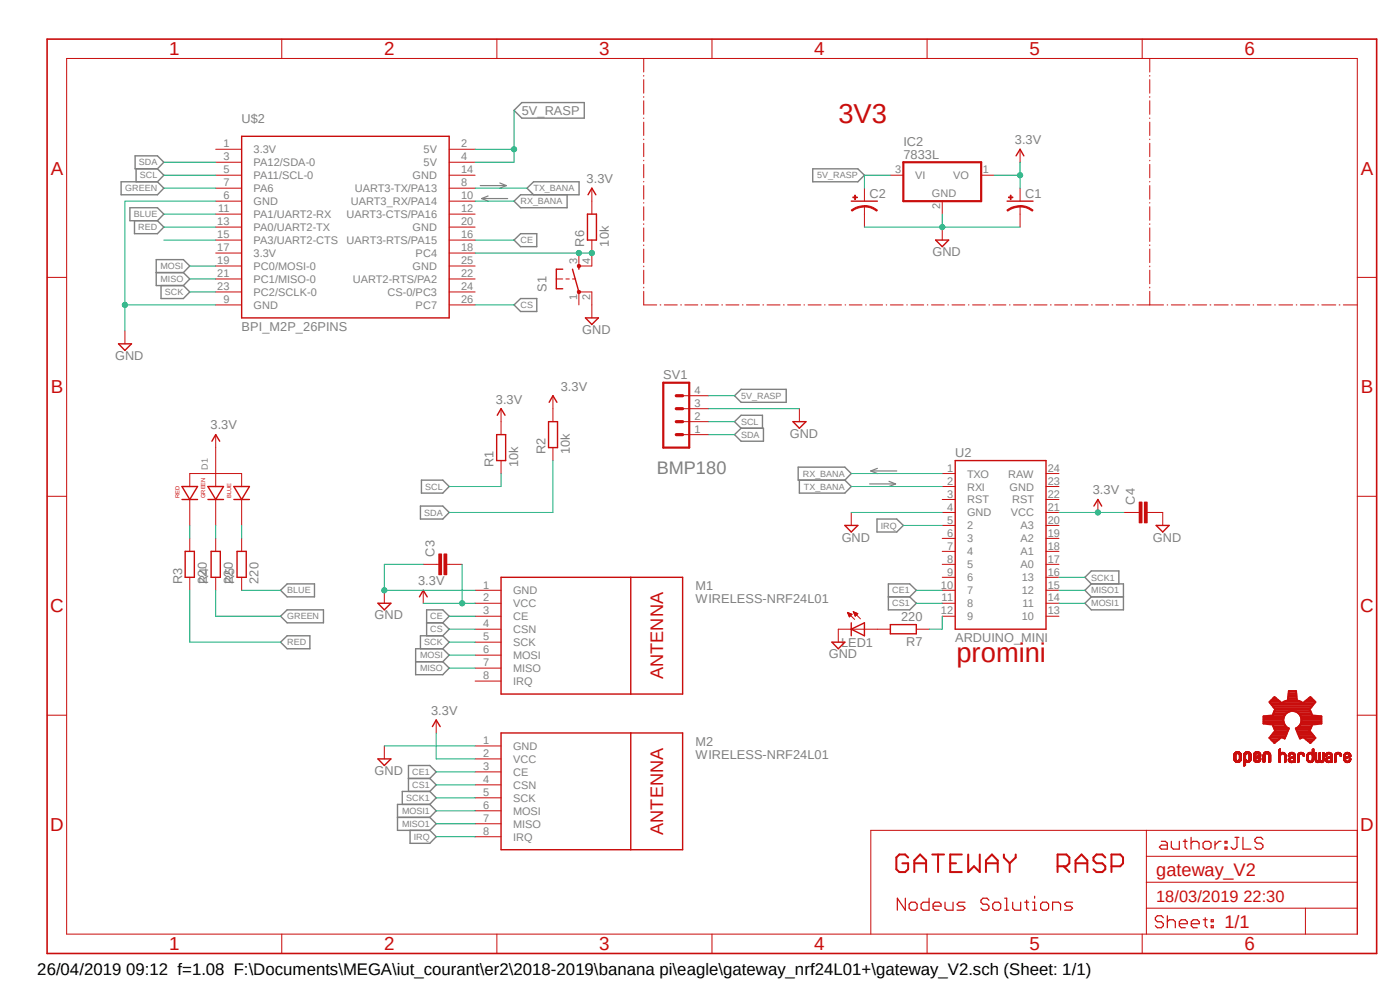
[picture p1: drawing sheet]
<svg xmlns="http://www.w3.org/2000/svg" width="297mm" height="210mm" viewBox="0 0 297 210" stroke-linecap="round" stroke-linejoin="round" font-family="sans-serif">
<path d="M9.4 7.9l283 195M292.4 7.9l-283 195" fill="none" stroke="#fff" stroke-width=".21"/>
<path d="M101.9 39.4h5.5M106 38.8l1.4 .6M107.4 39.4l-1.4 .5M102.2 42.1h5.5M102.2 42.1l1.3 .6M103.5 41.6l-1.3 .5M184.7 99.9h5.5M184.7 99.9l1.4 .6M186.1 99.4l-1.4 .5M184.5 102.7h5.5M188.6 102.1l1.4 .6M190 102.7l-1.4 .5" fill="none" stroke="#808080" stroke-width=".25"/>
<g fill="none" stroke="#808080" stroke-width=".3">
<path d="M25.7 38.6h7.7l1.4 1.3-1.4 1.4h-7.7zM28.7 33.1h4.7l1.4 1.3-1.4 1.4h-4.7zM28.9 35.8v2.8M33.4 35.8l1.4 1.4-1.4 1.4M110.7 21.8h13.3v3.3h-13.3l-1.6-1.7zM172.4 35.8h9.6l1.4 1.4-1.4 1.4h-9.6zM27.6 44.1h5.8l1.4 1.3-1.4 1.4h-5.8zM28.5 46.8v2.8h4.9l1.4-1.4-1.4-1.4M33.1 57.8h5.8M38.9 57.8l1.4-1.4-1.4-1.3h-5.8v5.5h5.8M38.9 57.8l1.4 1.4-1.4 1.4M109.1 50.9l1.3-1.3h3.5v2.7h-3.5z"/>
<path d="M113.2 41.3l-1.4-1.4 1.4-1.3h9.7v2.7h-12.5l-1.3 1.4 1.3 1.4h9.9v-2.8M34.2 60.6v2.7h4.7l1.4-1.4-1.4-1.3M109.1 64.7l1.3-1.4h3.5v2.8h-3.5zM155.8 83.9l1.4-1.3h9.6v2.7h-9.6zM155.8 92.2l1.4-1.4h4.8v2.8h-4.8zM157.2 90.8l-1.4-1.3 1.4-1.4h4.6v2.7M169.3 99.1h9.9l1.4 1.4-1.4 1.4h-9.9zM89.2 107.4h4.7l1.4 1.3-1.4 1.4h-4.7zM89.4 101.9h4.5l1.4 1.3-1.4 1.4h-4.5zM169.6 101.9v2.7h9.6l1.4-1.4-1.4-1.3M186.1 110.1h4.1l1.4 1.4-1.4 1.4h-4.1zM59.5 136.2l1.4-1.3h4.8v2.7h-4.8z"/>
<path d="M59.5 130.7l1.4-1.3h7.7v2.7h-7.7zM59.5 125.2l1.4-1.3h5.8v2.7h-5.8zM90.5 132.1h3.4M93.9 134.9l1.4 1.3-1.4 1.4M93.9 137.6h-5.7v5.5h5.7l1.4-1.4-1.4-1.3M93.9 134.9h-4.7v2.7M93.9 137.6l1.4 1.4-1.4 1.4M93.9 132.1l1.4-1.4-1.4-1.3h-3.4v5.5M93.9 132.1l1.4 1.4-1.4 1.4M188.5 123.9h4.5l1.4 1.3-1.4 1.4 1.4 1.4-1.4 1.4h-4.5zM188.5 126.6h4.5M231.5 123.9h6.8v5.5h-6.8l-1.3-1.4 1.3-1.4"/>
<path d="M231.5 126.6h6.8M231.5 123.9l-1.3-1.4 1.3-1.4h5.9v2.8M231.5 123.9l-1.3 1.3 1.3 1.4M88.2 140.4h5.7M84.3 173.4h6.9M86.7 165.1h4.5M87 176.1v2.8h4.2l1.3-1.4-1.3-1.4M91.2 165.1l1.3-1.4-1.3-1.3h-4.5v5.5M91.2 165.1l1.3 1.4-1.3 1.4M91.2 167.9h-5.9v2.7M91.2 167.9l1.3 1.3-1.3 1.4M91.2 170.6h-6.9v5.5h6.9"/>
<path d="M91.2 170.6l1.3 1.4-1.3 1.4M91.2 173.4l1.3 1.4-1.3 1.3"/>
</g>
<g fill="none" stroke="#c90d0c" stroke-width=".42">
<path d="M268.1 153.4h4.3M268.1 153h4.2M268.1 152.7h4.1M268.1 152.3h4.2M268.1 152h4.3M269.3 156.5h2.4M269.4 148.8h2.2M269.5 149.2h9.3M269.6 156.9h1.7M269.6 156.2h3.2M269.7 148.5h1.4M269.8 149.5h8.8"/>
<path d="M269.9 155.8h3M270 157.2h.8M270 153.7h2.5M270.1 151.6h2.5M270.1 149.9h8.2M270.1 148.1h.6M270.1 154.1h2.7M270.2 151.3l-.2 .5-1.9 .2v1.5l1.9 .2M270.2 155.5h2.8M270.2 151.3h2.7M270.3 157.6h.1M270.3 154.4h2.9"/>
<path d="M270.3 150.9l.3-.4-1.3-1.6 1.1-1 1.5 1.2 1.3-.5 .2-2h1.6l.1 2 1.3 .5 1.6-1.2 1.1 1-1.3 1.6 .2 .4M270.3 150.9l-.1 .4M270.3 150.9h3.2M270.4 150.2h7.6M270.5 155.1h2.7M270.5 154.8h2.8M270.5 150.6h7.3M272.2 156.5h.4M272.4 153.4a1.93 1.93 0 0 1 1.1-2.5 1.93 1.93 0 0 1 2.5 1.1 1.93 1.93 0 0 1-1.1 2.5l.9 2.2 .3-.2M272.4 153.4l.3 .6 .7 .5-.9 2.2-.6-.4-1.5 1.3-1.1-1.1 1.3-1.5-.6-1.3M272.5 148.8h3.3M273.2 148.5h1.9"/>
<path d="M273.3 148.1h1.8M273.3 147.8h1.7M273.3 147.4h1.7M273.4 147.1h1.6M273.4 146.7h1.6M274.8 150.9h3.2M275 154.8h2.9M275.1 154.4h3M275.2 155.1h2.7M275.3 155.5h2.9M275.5 155.8h3M275.5 151.3h2.7"/>
<path d="M275.6 156.2h3.2M275.6 154.1h2.6M275.8 156.5h.3M275.8 151.6h2.5M275.8 153.7h2.5M276 152h4.2M276 153.4h4.3M276.1 152.3h4.2M276.1 153h4.2M276.1 152.7h4.2M276.6 156.5h2.4M276.8 148.8h2.2"/>
<path d="M277.1 156.9h1.7M277.2 148.5h1.4M277.5 157.2h.9M277.7 148.1h.6M277.9 157.6h.1M278 150.9l.3 .9 2 .2v1.5l-2 .2M278.3 153.7l-.5 1.3 1.3 1.5-1.1 1.1-1.6-1.3-.3 .2M192.7 181.9l-.7-.6h-1.2l-.6 .6v2.5l.6 .6h1.2l.7-.6v-1.3h-1.3M194 183.1h2.5M194 185v-2.5l1.2-1.2 1.3 1.2v2.5M197.8 181.3h2.5M199 181.3v3.7"/>
<path d="M201.6 183.1h1.2M204 181.3h-2.4v3.7h2.4M205.4 181.3v3.7l1.2-1.2 1.3 1.2v-3.7M209.2 183.1h2.5M209.2 185v-2.5l1.2-1.2 1.3 1.2v2.5M213 181.3v.6l1.2 1.2M214.2 183.1v1.9M215.5 181.3v.6l-1.3 1.2M224.4 183.8h1.8l.7-.7v-1.2l-.7-.6h-1.8v3.7M225.6 183.8l1.3 1.2M228.2 183.1h2.5M228.2 185v-2.5l1.2-1.2 1.3 1.2v2.5"/>
<path d="M234.5 181.9l-.7-.6h-1.2l-.6 .6v.6l.6 .6h1.2l.7 .7v.6l-.7 .6h-1.2l-.6-.6M235.8 183.8h1.9l.6-.7v-1.2l-.6-.6h-1.9v3.7"/>
</g>
<g fill="none" stroke="#c90d0c" stroke-width=".25">
<path d="M246.4 178.5h.8l.4 .4v1.2h-1.2l-.4-.4 .4-.4h1.2M248.5 178.5v1.2l.4 .4h1.3v-1.6M251 178.5h.8M251.4 178.1v1.6l.4 .4M252.7 178.9l.4-.4h.9l.4 .4v1.2M252.7 177.6v2.5M255.2 178.9l.5-.4h.8l.4 .4v.8l-.4 .4h-.8l-.5-.4zM257.8 178.5v1.6M259 178.5h-.4l-.8 .8M259.9 178.5h.4v.4h-.4zM259.9 179.7h.4v.4h-.4zM262 177.6h.8"/>
<path d="M262.4 177.6v2.1l-.4 .4h-.4l-.4-.4M263.7 177.6v2.5h1.7M267.9 178.1l-.4-.5h-.8l-.5 .5v.4l.5 .4h.8l.4 .4v.4l-.4 .4h-.8l-.5-.4M192.1 190.5v2.6l-1.7-2.6v2.6M193.3 191.4h.8l.5 .4v.9l-.5 .4h-.8l-.4-.4v-.9zM197.1 190.5v2.6h-1.3l-.4-.4v-.9l.4-.4h1.3M198 192.2h1.6v-.4l-.4-.4h-.8l-.4 .4v.9l.4 .4h.8M200.5 191.4v1.3l.4 .4h1.3v-1.7M204.7 191.4h-1.2l-.5 .4 .5 .4h.8l.4 .5-.4 .4h-1.3M209.8 191l-.4-.5h-.9l-.4 .5v.4l.4 .4h.9l.4 .4v.5l-.4 .4h-.9l-.4-.4M211 191.4h.9l.4 .4v.9l-.4 .4h-.9l-.4-.4v-.9zM213.1 193.1h.9"/>
<path d="M213.1 190.5h.5v2.6M214.8 191.4v1.3l.5 .4h1.2v-1.7M217.4 191.4h.8M217.8 191v1.7l.4 .4M219.1 193.1h.8M219.1 191.4h.4v1.7M219.5 190.1v.4M221.2 191.4h.8l.5 .4v.9l-.5 .4h-.8l-.4-.4v-.9zM223.3 193.1v-1.7h1.3l.4 .4v1.3M227.5 191.4h-1.2l-.5 .4 .5 .4h.8l.4 .5-.4 .4h-1.3M246.8 194.7l-.4-.4h-.9l-.4 .4v.4l.4 .4h.9l.4 .5v.4l-.4 .4h-.9l-.4-.4M247.6 194.3v2.5"/>
<path d="M247.6 195.5l.5-.4h.8l.4 .4v1.3M250.2 196h1.7v-.5l-.4-.4h-.9l-.4 .4v.9l.4 .4h.9M252.7 196h1.7v-.5l-.4-.4h-.8l-.5 .4v.9l.5 .4h.8M255.3 195.1h.8M255.7 194.7v1.7l.4 .4M257 195.1h.4v.4h-.4zM257 196.4h.4v.4h-.4z"/>
</g>
<g fill="none" stroke="#c90d0c" stroke-width=".21">
<path d="M14.1 12.4h273.9v185.8h-273.9zM59.8 8.3v4.1M105.4 8.3v4.1M136.6 12.4v2.9M136.6 16v.2M136.6 16.9v2.9M151 8.3v4.1M196.7 8.3v4.1M242.3 8.3v4.1M243.9 12.4v2.9M243.9 16v.2M243.9 16.9v2.9"/>
<path d="M136.6 20.5v.2M136.6 21.4v2.9M136.6 25v.1M136.6 25.9v2.8M136.6 29.5v.1M136.6 30.4v2.8M136.6 34v.1M136.6 34.9v2.8M136.6 38.5v.1M136.6 39.4v2.8M216.4 31.7v2.7M243.9 20.5v.2"/>
<path d="M243.9 21.4v2.9M243.9 25v.1M243.9 25.9v2.8M243.9 29.5v.1M243.9 30.4v2.8M243.9 34v.1M243.9 34.9v2.8M243.9 38.5v.1M243.9 39.4v2.8M10 58.8h4.1M136.6 43v.1M136.6 43.9v2.8"/>
<path d="M136.6 47.5v.1M136.6 48.3v2.9M136.6 51.9v.2M136.6 52.8v2.9M136.6 56.4v.2M136.6 57.3v2.9M199.9 48.2v2.7M216.4 43.8v1.6M243.9 43v.1M243.9 43.9v2.8M243.9 47.5v.1M243.9 48.3v2.9"/>
<path d="M243.9 51.9v.2M243.9 52.8v2.9M243.9 56.4v.2M243.9 57.3v2.9M288 58.8h4.1M136.6 61.8v2.9h2.7M136.6 60.9v.2M140 64.7h.2M140.9 64.7h2.8M144.4 64.7h.2M145.3 64.7h2.7M148.8 64.7h.1"/>
<path d="M149.6 64.7h2.8M153.1 64.7h.2M154 64.7h2.8M157.5 64.7h.1M158.4 64.7h2.7M161.8 64.7h.2M162.7 64.7h2.8M166.2 64.7h.2M167.1 64.7h2.7M170.6 64.7h.1M171.4 64.7h2.8M174.9 64.7h.1"/>
<path d="M175.8 64.7h2.7M179.3 64.7h.1M180.2 64.7h2.7M183.6 64.7h.2M184.5 64.7h2.7M188 64.7h.1M188.9 64.7h2.7M192.4 64.7h.1M193.3 64.7h2.7M196.7 64.7h.1M197.6 64.7h2.7M201.1 64.7h.1"/>
<path d="M202 64.7h2.7M205.4 64.7h.2M206.3 64.7h2.7M209.8 64.7h.1M210.7 64.7h2.7M214.2 64.7h.1M215 64.7h2.8M218.5 64.7h.2M219.4 64.7h2.7M222.8 64.7h.2M223.7 64.7h2.8M227.2 64.7h.2"/>
<path d="M228.1 64.7h2.7M231.6 64.7h.1M232.5 64.7h2.7M235.9 64.7h.2M236.8 64.7h2.8M240.3 64.7h.2M241.2 64.7h5.6M243.9 60.9v.2M243.9 61.8v2.9M247.6 64.7h.1M248.5 64.7h2.9M252.1 64.7h.2"/>
<path d="M253 64.7h3M256.7 64.7h.2M257.6 64.7h3M261.3 64.7h.2M262.2 64.7h2.9M265.9 64.7h.1M266.7 64.7h3M270.4 64.7h.2M271.3 64.7h2.9M275 64.7h.1M275.9 64.7h2.9M279.6 64.7h.1"/>
<path d="M280.4 64.7h3M284.1 64.7h.2M285 64.7h3M10 105.3h4.1M199.9 111.5h2.7M199.9 114.2h2.7M199.9 117h2.7M199.9 119.7h2.7M199.9 108.7h2.7M199.9 103.2h2.7M199.9 100.5h2.7M199.9 106h2.7"/>
<path d="M221.9 111.5h2.8M221.9 114.2h2.8M221.9 117h2.8M221.9 119.7h2.8M221.9 108.7h2.8M221.9 103.2h2.8M221.9 100.5h2.8M221.9 106h2.8M288 105.3h4.1M199.9 122.5h2.7M199.9 125.2h2.7M199.9 128h2.7"/>
<path d="M199.9 130.7h2.7M221.9 122.5h2.8M221.9 125.2h2.8M221.9 128h2.8M221.9 130.7h2.8M10 151.7h4.1M261.8 159.9h.7M261.9 159.9h1.4M261.9 159.8h1.3M261.9 159.7l1.3 .1M262 159.7h1.1M262 159.6h1.1"/>
<path d="M262.1 159.6h1M262.1 159.6h.9M262.3 159.5h.5M262.4 159.9l-.6 .1M262.5 159.4h.2M262.6 159.9h.7M262.7 159.9h.6M263.9 159.9h.6M263.9 159.9h1.4M263.9 159.8h1.4M264 159.7h1.3M264 159.7h1.2"/>
<path d="M264.1 159.6h1.1M264.2 159.6h.9M264.2 159.6h.8M264.4 159.5h.5M264.5 159.9l-.6 .1M264.5 159.4h.2M264.7 159.9h.6M264.8 159.9h.6M266 159.9h.6M266 159.9h1.4M266 159.8h1.4M266.1 159.8h1.3"/>
<path d="M266.1 159.7h1.2M266.2 159.6h1.1M266.2 159.6h1M266.3 159.6h.8M266.5 159.5h.4M266.5 159.9l-.6 .1M266.6 159.4h.2M266.8 159.9h.6M266.9 159.9h.6M268.1 159.9h.6M268.1 159.9h1.4M268.1 159.8h1.4"/>
<path d="M268.1 159.7h1.3M268.2 159.7h1.2M268.2 159.6h1.1M268.3 159.6h1M268.4 159.6h.8M268.5 159.5h.5M268.6 159.9l-.6 .1M268.7 159.4h.2M268.9 159.9h.6M268.9 159.9l.6 .1M271.4 159.9h1.3M271.4 159.8h1.2"/>
<path d="M271.4 159.7l1.2 .1M271.4 159.7h1.1M271.4 159.6h.3M271.4 159.5h.3M271.4 159.4h.3M271.4 159.3h.3M271.4 159.2h.3M271.4 159.1h.3M271.4 159h.3M271.4 158.9h.3M271.8 159.6h.6M271.9 159.6h.4"/>
<path d="M272 159.9l-.6 .1M272.2 159.9l.6 .1M273.5 159.9h1.2M273.5 159.9h1.1M273.6 159.8h1M273.6 159.8h.9M273.7 159.7h.7M273.8 159.6h.6M273.9 159.6h.4M274 159.9l-.6 .1M274.2 159.9l.5 .1M275.4 159.9h1.2"/>
<path d="M275.5 159.9h1.1M275.5 159.8h1.1M275.5 159.8h1M275.6 159.7h.8M275.7 159.6h.6M275.8 159.6h.4M276 159.9l-.6 .1M276.1 159.9l.6 .1M277.4 159.9h1.3M277.5 159.8h1.2M277.6 159.7h1.1M277.7 159.6h.6"/>
<path d="M277.8 159.6h.4M277.9 159.9l-.6 .1M278 159.9h.7M278.4 159.6h.3M278.4 159.5h.3M278.4 159.4h.3M278.4 159.3h.3M278.4 159.2h.3M278.4 159.1h.3M278.4 159h.3M278.5 158.9h.2M279 159.9h.3"/>
<path d="M279 159.8h.3M279.1 159.7h.2M279.2 159.6h.1M279.8 159.9h.3M279.8 159.8h.3M279.8 159.7h.3M279.9 159.7h.2M280 159.6h.1M280.6 159.9h.3M280.6 159.8h.3M280.6 159.7h.3M280.7 159.6h.2"/>
<path d="M281.3 159.9h1.2M281.4 159.8h1M281.6 159.7h.7M281.6 159.6h.6M281.7 159.6h.4M281.9 159.9l-.6 .1M282 159.9h.6M283.3 159.9h1.2M283.3 159.9h1.1M283.3 159.8h1.1M283.4 159.8h1M283.5 159.7h.8"/>
<path d="M283.6 159.6h.6M283.7 159.6h.4M283.8 159.9l-.6 .1M283.9 159.9h.6M285.2 159.9h1.3M285.3 159.9h1.1M285.3 159.8h1.1M285.4 159.8h.9M285.5 159.7h.7M285.5 159.6h.6M285.7 159.6h.3M285.7 159.9l-.5 .1"/>
<path d="M285.9 159.9l.6 .1M288 151.7h4.1M243.2 176.1v22.1M261.7 161h.5M261.7 160.9h.5M261.7 160.8h.5M261.7 160.7h.5M261.7 160.6h.5M261.7 160.5h.5M261.7 160.4h.5M261.7 160.3h.5M261.7 160.2h.5"/>
<path d="M261.8 161.2h.5M261.8 161.1h.5M261.8 161.1h.4M261.8 160.1h.4M261.8 160h.5M261.8 161.3h1.5M261.8 161.3h.6M261.9 161.5h1.3M262 161.5h1.2M262 161.5h1.1M262 161.6h1.1M262.2 161.7h.7"/>
<path d="M262.2 160.1h-.4M262.3 161.7h.5M262.4 161.8h.3M262.7 161.3h.6M262.8 161.2h.5M262.8 160h.5M262.9 161.1h.4M262.9 161.1h.5M262.9 160.1h.5M262.9 160.1h.4M262.9 161h.5M262.9 160.9h.5"/>
<path d="M262.9 160.8h.5M262.9 160.7h.5M262.9 160.6h.5M262.9 160.5h.5M262.9 160.4h.5M262.9 160.3h.5M262.9 160.2h.5M263.3 161.4h-1.4M263.9 162.5h.1M263.9 162.4h.3M263.9 162.3h.3M263.9 162.2h.3"/>
<path d="M263.9 162.1h.3M263.9 162h.3M263.9 161.9h.3M263.9 161.8h.3M263.9 161.8h.4M263.9 161.7h1M263.9 161.7h1.1M263.9 161.5h1.3M263.9 161.5h1.4M263.9 161.3h1.4M263.9 161.3h.6M263.9 161.2h.5"/>
<path d="M263.9 161.1h.4M263.9 161h.4M263.9 161h.3M263.9 160.9h.3M263.9 160.8h.3M263.9 160.7h.3M263.9 160.6h.3M263.9 160.5h.3M263.9 160.4h.3M263.9 160.3h.3M263.9 160.2h.3M263.9 160.1h.4"/>
<path d="M263.9 160h.5M264.2 162.4l-.3 .1M264.5 161.8h.3M264.8 161.3h.6M264.8 161.2h.6M264.9 161.2h.5M264.9 160h.5M265 161.1h.4M265 160.1h.4M265 161h.4M265 160.9h.4M265 160.8h.4"/>
<path d="M265 160.7h.4M265 160.6h.4M265 160.5h.4M265 160.4h.4M265 160.3h.4M265 160.2h.4M265.2 161.6h-1.3M265.3 161.4h-1.4M265.9 161.2h.6M265.9 161.2h.5M265.9 161.1h.5M265.9 161h.5"/>
<path d="M265.9 160.9h.6M265.9 160.9h.8M265.9 160.8h.8M265.9 160.7h1.1M265.9 160.7h1.2M265.9 160.6h1.3M265.9 160.5h1.6M265.9 160.4h.4M265.9 160.3h.4M265.9 160.2h.4M265.9 160.2h.5M265.9 160.1h.5"/>
<path d="M265.9 160h.5M266 161.3h1.4M266 161.3h.6M266 161.4h1.4M266.1 161.5h1.2M266.2 161.6h1M266.3 161.7h.8M266.4 161.7h.6M266.4 161h-.5M266.4 160.4h1.1M266.6 161.8h.2M266.6 160.4h.9"/>
<path d="M266.7 160.4h.8M266.8 161.3h.6M266.8 160.3h.7M266.9 161.2h.6M266.9 160.7l-1 .1M267 161.2h.5M267 160.2h.5M267 160h.5M267 160.1h.5M267 161.1h.5M267.1 161h.4M267.1 160.9h.4"/>
<path d="M267.2 160.9h.3M267.2 160.8h.3M267.3 160.8h.2M267.3 160.5l-1.4 .1M267.4 160.7v.1M268 161.7h.3M268 161.5h.4M268 161.4h.4M268 161.3h.4M268 161.2h.4M268 161.1h.4M268 161h.4"/>
<path d="M268 160.9h.4M268 160.8h.4M268 160.7h.4M268 160.6h.4M268 160.5h.4M268 160.4h.4M268 160.3h.4M268 160.2h.4M268 160.1h.4M268 161.7h.2M268 160.1h.5M268 160h.5"/>
<path d="M268.4 161.6h-.4M269.1 160.1h.5M269.1 160h.4M269.2 161.7h.2M269.2 161.7h.3M269.2 161.5h.4M269.2 161.4h.4M269.2 161.3h.4M269.2 161.2h.4M269.2 161.1h.4M269.2 161h.4M269.2 160.9h.4"/>
<path d="M269.2 160.8h.4M269.2 160.7h.4M269.2 160.6h.4M269.2 160.5h.4M269.2 160.4h.4M269.2 160.3h.4M269.2 160.2h.4M269.6 161.6h-.4M271.4 161.8h.1M271.4 161.7h.2M271.4 161.7h.3M271.4 161.6h.3"/>
<path d="M271.4 161.5h.3M271.4 161.4h.3M271.4 161.3h.3M271.4 161.2h.3M271.4 161.1h.3M271.4 161h.3M271.4 160.9h.3M271.4 160.8h.3M271.4 160.7h.3M271.4 160.6h.3M271.4 160.5h.3M271.4 160.4h.3"/>
<path d="M271.4 160.3h.3M271.4 160.2h.3M271.4 160.1h.4M271.4 160h.4M271.7 160.1h-.3M272.4 160h.4M272.4 160.1h.4M272.5 160.1h.3M272.5 160.2h.3M272.5 161.7h.2M272.5 161.7h.3M272.5 161.6h.3"/>
<path d="M272.5 161.5h.3M272.5 161.4h.3M272.5 161.3h.3M272.5 161.2h.3M272.5 161.1h.3M272.5 161h.3M272.5 160.9h.3M272.5 160.8h.3M272.5 160.7h.3M272.5 160.6h.3M272.5 160.5h.3M272.5 160.4h.3"/>
<path d="M272.5 160.3h.3M272.7 161.8h-.1M273.3 161.3h.4M273.3 161.2h.3M273.3 161.1h.4M273.3 160.4h.2M273.3 160.4h.3M273.3 160.3h.3M273.3 161.5h.6M273.3 161.4h.5M273.3 161h.4M273.3 160.5h.1"/>
<path d="M273.3 160.2h.3M273.3 160.2h.4M273.3 160.1h.4M273.3 160.1h.5M273.4 161.5h.9M273.4 160.9h.6M273.4 160h.4M273.4 161.6h.9M273.4 160.9h.7M273.4 160.8h.8M273.6 161.7h.7M273.6 160.7h1.2"/>
<path d="M273.6 160.3l-.3 .1M273.7 161.8h.6M273.7 160.7h1.1M273.8 160.6h1M273.9 161h-.6M273.9 161.8h.1M273.9 160.6h.9M274 161.5h.2M274.1 161.8h-.2M274.1 160.5h.7M274.2 160.4h.6M274.3 160h.4"/>
<path d="M274.4 160.4h.4M274.4 160.1h.3M274.4 160.1h.4M274.4 160.2h.4M274.5 161.8h.1M274.5 161.7h.2M274.5 161.7h.3M274.5 161.5h.3M274.5 161.4h.3M274.5 161.3h.3M274.5 161.2h.3M274.5 161.1h.3"/>
<path d="M274.5 161h.3M274.5 160.9h.3M274.5 160.8h.3M274.5 160.3h.3M274.8 161.6h-.3M274.8 160.7l-1.3 .1M275.3 161.7h.2M275.3 161.6h.3M275.3 161.5h.3M275.3 161.4h.3M275.3 161.3h.3M275.3 161.2h.3"/>
<path d="M275.3 161.1h.3M275.3 161h.3M275.3 160.9h.3M275.3 160.8h.3M275.3 160.7h.3M275.3 160.6h.3M275.3 160.5h.3M275.3 160.4h.3M275.3 160.3h.3M275.3 160.2h.3M275.3 160.1h.4M275.3 160h.5"/>
<path d="M275.4 161.8h.1M276.3 160h.4M276.4 160.1h.3M276.4 160.2h.3M276.5 160.4h.1M276.5 160.4h.2M276.5 160.3h.3M276.7 160.3l-.2 .1M277.2 161.2h.4M277.2 161.1h.4M277.2 161h.4M277.2 160.9h.4"/>
<path d="M277.2 160.8h.4M277.2 160.7h.4M277.2 160.6h.4M277.2 160.5h.4M277.2 160.4h.4M277.2 160.3h.4M277.2 160.2h.4M277.3 161.3h.4M277.3 161.2h.3M277.3 160.2h.3M277.3 160.1h.4M277.3 161.4h.5"/>
<path d="M277.3 160h.4M277.4 161.5h1.2M277.4 161.5h.6M277.5 161.6h1M277.6 161.7h.8M277.6 161.7h.7M277.7 161.8h.6M277.9 161.8h.1M278 161.8h.1M278 161.5h.6M278.3 160h.4M278.3 161.3h.4"/>
<path d="M278.3 160.1h.4M278.3 161.2h.4M278.4 161.2h.3M278.4 161.1h.3M278.4 161h.3M278.4 160.9h.3M278.4 160.8h.3M278.4 160.7h.3M278.4 160.6h.3M278.4 160.5h.3M278.4 160.4h.3M278.4 160.3h.3"/>
<path d="M278.4 160.2h.3M278.7 161.4h-.5M279 161.2h.3M279 161.1h.3M279 161h.3M279 160.9h.3M279 160.8h.3M279 160.7h.3M279 160.6h.3M279 160.5h.3M279 160.4h.3M279 160.3h.3"/>
<path d="M279 160.2h.3M279 160.1h.3M279 160h.3M279.1 161.5h1.7M279.1 161.4h.3M279.1 161.3h.3M279.1 161.2h.3M279.1 161.6h1.7M279.2 161.7h1.5M279.3 161.7h.6M279.3 161.8h.5M279.5 161.8h.1"/>
<path d="M279.6 161.8h.1M279.7 161.4h.5M279.8 161.3h.3M279.8 161.2h.3M279.8 161.1h.3M279.8 161h.3M279.8 160.9h.3M279.8 160.8h.3M279.8 160.7h.3M279.8 160.6h.3M279.8 160.5h.3M279.8 160.4h.3"/>
<path d="M279.8 160.3h.3M279.8 160.2h.3M279.8 160.1h.3M279.8 160h.3M280 161.7h.6M280.1 161.8h.4M280.4 161.8h.1M280.5 161.3h.4M280.5 161.2h.4M280.6 161.1h.3M280.6 161h.3M280.6 160.9h.3"/>
<path d="M280.6 160.8h.3M280.6 160.7h.3M280.6 160.6h.3M280.6 160.5h.3M280.6 160.4h.3M280.6 160.3h.3M280.6 160.2h.3M280.6 160.1h.3M280.6 160h.3M280.9 161.4h-.4M281.2 161.4h.4M281.2 161.3h.4"/>
<path d="M281.2 161.3h.3M281.2 161.2h.3M281.2 161.1h.3M281.2 161.1h.4M281.2 161h.4M281.2 160.5h.1M281.2 160.4h.1M281.2 160.4h.2M281.2 160.3h.3M281.2 160.2h.3M281.2 161.5h.9M281.2 160.1h.4"/>
<path d="M281.3 161.5h.8M281.3 160.9h.5M281.3 160.9h.7M281.3 160h.3M281.3 161.6h.9M281.3 160.8h.7M281.4 161.7h.8M281.5 160.7h1.2M281.5 161.7h.7M281.6 161.8h.5M281.6 160.1h-.4M281.6 160.7h1.1"/>
<path d="M281.6 160.6h1.1M281.8 161.8h.1M281.8 161h-.6M281.8 160.6h.9M281.9 161.8h.1M282 160.5h.7M282.1 160.4h.6M282.2 160h.4M282.2 160.7l-.9 .1M282.2 160.4h.5M282.2 160.1h.4M282.3 160.4h.4"/>
<path d="M282.3 160.1h.4M282.3 160.7h.4M282.3 160.2h.4M282.4 161.8h.1M282.4 161.7h.2M282.4 161.5h.3M282.4 161.4h.3M282.4 161.3h.3M282.4 161.2h.3M282.4 161.1h.3M282.4 161h.3M282.4 160.9h.3"/>
<path d="M282.4 160.8h.3M282.4 160.3h.3M282.7 161.6h-.3M283.2 161.8h.1M283.2 161.7h.1M283.2 161.7h.2M283.2 161.6h.2M283.2 161.5h.2M283.2 161.4h.2M283.2 161.3h.2M283.2 161.2h.2M283.2 161.1h.2"/>
<path d="M283.2 161h.2M283.2 160.9h.2M283.2 160.8h.2M283.2 160.7h.2M283.2 160.6h.2M283.2 160.5h.2M283.2 160.4h.2M283.2 160.3h.2M283.2 160.3h.3M283.2 160.2h.3M283.2 160.1h.3M283.2 160.1h.4"/>
<path d="M283.2 160h.4M284.1 160h.5M284.2 160.1h.4M284.3 160.2h.3M284.3 160.4h.1M284.3 160.4h.2M284.3 160.3h.3M284.6 160.3l-.3 .1M285.1 161.3h.4M285.1 161.2h.4M285.1 161.1h.3M285.1 161.1h.4"/>
<path d="M285.1 161h.4M285.1 160.9h.6M285.1 160.9h.7M285.1 160.8h.8M285.1 160.7h1.1M285.1 160.7h1.2M285.1 160.6h.4M285.1 160.5h.3M285.1 160.4h.3M285.1 160.3h.3M285.1 160.2h.4M285.1 160.1h.4"/>
<path d="M285.2 161.4h.5M285.2 161.3h.3M285.2 160.1h.3M285.2 160h.4M285.2 161.5h.6M285.2 161.5h1.3M285.3 161.6h1.1M285.3 161.5h1.1M285.4 161.7h.9M285.5 161.7h.7M285.5 160.6h.9M285.6 161.8h.5"/>
<path d="M285.7 161h-.6M285.8 161.8h-.1M285.8 161.8h.1M285.9 160.5h.7M285.9 161.8h.1M285.9 161.5h.6M286 160.4h.6M286.1 160.7l-1 .1M286.1 160h.5M286.1 161.3h.4M286.1 160.4h.5M286.2 161.3h.4"/>
<path d="M286.2 160.1h.4M286.2 161.2h.4M286.2 160.2h.4M286.3 161.1h.3M286.3 160.3h.3M286.3 160.2h.3M286.3 161h.3M286.5 161.4h-.5M286.5 160.9h.1M286.6 160.5l-.9 .1M288 176.1h-103.3v22.1M59.8 198.2v4.1"/>
<path d="M105.4 198.2v4.1M151 198.2v4.1M196.7 198.2v4.1M242.3 198.2v4.1M243.2 192.7h44.8M243.2 187.2h44.8M243.2 181.7h44.8M276.9 192.7v5.5"/>
</g>
<path d="M10 8.3h282.1v194h-282.1z" fill="none" stroke="#c90d0c" stroke-width=".34"/>
<path d="M215.6 33.1l.8-1.4 .8 1.4M198.5 50.9h2.8l-1.4 1.4zM213.7 42.7h5.5M202.6 97.7h19.3v35.8h-19.3z" fill="none" stroke="#c90d0c" stroke-width=".3"/>
<path d="M216.4 43.6a4.2 4.2 0 0 1 2.8 1l-.2 .2a4 4 0 0 0-2.6-.9z" fill-rule="evenodd" fill="#c90d0c"/>
<path d="M216.4 43.6a4.2 4.2 0 0 1 2.8 1l-.2 .2a4 4 0 0 0-2.6-.9z" fill="none" stroke="#c90d0c" stroke-width=".21"/>
<path d="M213.6 44.6a4.1 4.1 0 0 1 2.8-1v.3a4.7 4.7 0 0 0-2.6 .9z" fill-rule="evenodd" fill="#c90d0c"/>
<path d="M213.6 44.6a4.1 4.1 0 0 1 2.8-1v.3a4.7 4.7 0 0 0-2.6 .9z" fill="none" stroke="#c90d0c" stroke-width=".21"/>
<path d="M214 41.8h.9v.2h-.9z" fill-rule="evenodd" fill="#c90d0c"/>
<path d="M214 41.8h.9v.2h-.9z" fill="none" stroke="#c90d0c" stroke-width=".21"/>
<path d="M214.3 41.4h.2v.9h-.2z" fill-rule="evenodd" fill="#c90d0c"/>
<g fill="none" stroke="#c90d0c" stroke-width=".21">
<path d="M45.8 37.2h5.5M45.8 31.7h5.5M45.8 34.4h5.5M45.8 39.9h5.5M95.3 37.2h5.5M95.3 31.7h5.5M95.3 34.4h5.5M95.3 39.9h5.5M188.9 37.2h2.7M208.2 37.2h2.7M216.4 39.9v2.8M45.8 42.7h5.5"/>
<path d="M45.8 45.4h5.5M45.8 48.2h5.5M45.8 50.9h5.5M45.8 53.7h5.5M45.8 56.4h5.5M45.8 59.2h5.5M95.3 42.7h5.5M95.3 45.4h5.5M95.3 48.2h5.5M95.3 50.9h5.5M95.3 53.7h5.5M95.3 56.4h5.5"/>
<path d="M95.3 59.2h5.5M183.4 43.8v1.6M199.9 42.7v2.7M214.3 41.4h.2v.9h-.2zM216.4 45.4v2.8M26.5 70.2v2.7M45.8 61.9h5.5M45.8 64.7h5.5M95.3 61.9h5.5M95.3 64.7h5.5M180.6 108.7v2.8M232.9 106v2.7"/>
</g>
<path d="M191.6 34.4h16.6v8.3h-16.6z" fill="none" stroke="#c90d0c" stroke-width=".47"/>
<path d="M51.3 28.9h44v38.5h-44zM180.6 42.7h5.5M25.1 72.9h2.8l-1.4 1.4zM179.2 111.5h2.8l-1.4 1.4zM232.1 107.4l.8-1.4 .8 1.4" fill="none" stroke="#c90d0c" stroke-width=".3"/>
<path d="M183.4 43.6a4.2 4.2 0 0 1 2.7 1l-.1 .2a4 4 0 0 0-2.6-.9z" fill-rule="evenodd" fill="#c90d0c"/>
<path d="M183.4 43.6a4.2 4.2 0 0 1 2.7 1l-.1 .2a4 4 0 0 0-2.6-.9z" fill="none" stroke="#c90d0c" stroke-width=".21"/>
<path d="M180.6 44.6a4.1 4.1 0 0 1 2.8-1v.3a4.7 4.7 0 0 0-2.6 .9z" fill-rule="evenodd" fill="#c90d0c"/>
<path d="M180.6 44.6a4.1 4.1 0 0 1 2.8-1v.3a4.7 4.7 0 0 0-2.6 .9z" fill="none" stroke="#c90d0c" stroke-width=".21"/>
<path d="M180.9 41.8h1v.2h-1z" fill-rule="evenodd" fill="#c90d0c"/>
<path d="M180.9 41.8h1v.2h-1z" fill="none" stroke="#c90d0c" stroke-width=".21"/>
<path d="M181.3 41.4h.2v.9h-.2z" fill-rule="evenodd" fill="#c90d0c"/>
<path d="M183.4 39.9v2.8M118 59.2h1.4M120.1 59.2h.7M121.5 59.2h.6M122.8 56.4h2.8M181.3 41.4h.2v.9h-.2zM183.4 45.4v2.8M122.8 61.9h2.8" fill="none" stroke="#c90d0c" stroke-width=".21"/>
<path d="M119.4 57.1h-1.4v4.2h1.4M121.5 57.1l1.3 4.8M122.8 56.4v.7" fill="none" stroke="#c90d0c" stroke-width=".3"/>
<path d="M122.6 61.7h.5l.1 .2-.1 .3-.3 .1-.2-.1z" fill-rule="evenodd" fill="#c90d0c"/>
<path d="M122.6 61.7h.5l.1 .2-.1 .3-.3 .1-.2-.1z" fill="none" stroke="#c90d0c" stroke-width=".21"/>
<path d="M122.6 56.2h.5l.1 .2-.1 .3-.3 .1-.2-.1z" fill-rule="evenodd" fill="#c90d0c"/>
<g fill="none" stroke="#c90d0c" stroke-width=".21">
<path d="M125.6 39.9v2.8M122.6 56.2h.5l.1 .2-.1 .3-.3 .1-.2-.1zM122.8 53.7v2.7M125.6 53.7v2.7M122.8 61.9v2.8M125.6 61.9v5.5M92.5 119.7h.6M94.7 119.7h.6M81.5 125.2v2.8M89.8 125.2v2.8M100.8 125.2h5.5M100.8 128h5.5"/>
<path d="M100.8 130.7h5.5M100.8 133.5h5.5M100.8 136.2h5.5M100.8 139h5.5M100.8 141.7h5.5M100.8 144.5h5.5"/>
</g>
<path d="M124.8 41.3l.8-1.4 .8 1.4M124.2 67.4h2.8l-1.4 1.4zM80.2 128h2.7l-1.4 1.4zM89 126.6l.8-1.4 .8 1.4M106.3 122.5h38.5v24.7h-38.5zM133.8 122.5v24.7" fill="none" stroke="#c90d0c" stroke-width=".3"/>
<path d="M94.2 117.5h.6v4.4h-.6z" fill-rule="evenodd" fill="#c90d0c"/>
<path d="M94.2 117.5h.6v4.4h-.6z" fill="none" stroke="#c90d0c" stroke-width=".21"/>
<path d="M93.1 117.5h.6v4.4h-.6z" fill-rule="evenodd" fill="#c90d0c"/>
<g fill="none" stroke="#c90d0c" stroke-width=".21">
<path d="M125.6 42.7v2.7M125.6 50.9v2.8M45.8 92.2v11M106.3 86.7v5.5M106.3 97.7v2.8M117.3 83.9v5.6M117.3 95v2.7M144.8 92.2h5.5M144.8 89.5h5.5M144.8 86.7h5.5M144.8 83.9h5.5M169.6 86.7v2.8"/>
<path d="M40.3 103.2v-2.7h11v2.7M40.3 106v5.5M40.3 114.2v2.8M45.8 106v5.5M45.8 114.2v2.8M51.3 106v5.5M51.3 114.2v2.8M89.8 119.7h2.7M93.1 117.5h.6v4.4h-.6zM95.3 119.7h2.7M241.2 108.7h.5M243.4 108.7h.5"/>
<path d="M40.3 122.5v2.7M45.8 122.5v2.7M51.3 122.5v2.7M179.8 129.9l1.5 1.5M179.8 129.9h.1M179.8 129.9l1 .4-.6 .6M179.8 129.9l.4 1M179.8 130h.3M179.9 130.1h.4M179.9 130.2h.7M180 130.3h.7M180 130.4h.6"/>
<path d="M180 130.6h.6M180.1 130.6h.3M180.1 130.7h.2M180.2 130.9h.1M181 129.8l1.5 1.5M181 129.8l1 .4-.6 .5zM181.1 129.8h.1M181.1 129.9h.3M181.1 130h.6M181.2 130.1h.7M181.2 130.2h.7M181.3 130.3h.5"/>
<path d="M181.3 130.4h.4M181.4 130.6h.3M181.4 130.6h.1M188.9 133.5h-11.1v2.7M194.4 133.5h2.7M81.5 158.2v2.8M92.5 152.7v2.8M100.8 158.2h5.5M100.8 161h5.5M100.8 163.7h5.5M100.8 166.5h5.5M100.8 169.2h5.5"/>
<path d="M100.8 172h5.5M100.8 174.8h5.5M100.8 177.5h5.5"/>
</g>
<g fill="none" stroke="#c90d0c" stroke-width=".3">
<path d="M124.6 45.4h1.9v5.5h-1.9zM45 93.6l.8-1.4 .8 1.4M105.4 92.2h1.9v5.5h-1.9zM105.5 88.1l.8-1.4 .8 1.4M116.4 89.5h1.9v5.5h-1.9zM116.5 85.3l.8-1.4 .9 1.4M168.2 89.5h2.8l-1.4 1.3zM38.6 103.2h3.3l-1.6 2.8zM38.6 106h3.3M39.3 117h1.9v5.5h-1.9zM44.1 103.2h3.3l-1.6 2.8zM44.1 106h3.3"/>
<path d="M44.8 117h1.9v5.5h-1.9zM49.6 103.2h3.3l-1.6 2.8zM49.6 106h3.3M50.3 117h1.9v5.5h-1.9zM176.5 136.2h2.7l-1.4 1.4zM180.6 133.5l2.8-1.4v2.8zM180.6 132.1v2.8M188.9 132.5h5.5v2h-5.5zM91.7 154.1l.8-1.4 .9 1.4M106.3 155.5h38.5v24.8h-38.5zM133.8 155.5v24.8M80.2 161h2.7l-1.4 1.4z"/>
</g>
<path d="M140.7 81.2h5.5v13.8h-5.5z" fill="none" stroke="#c90d0c" stroke-width=".47"/>
<path d="M143.5 86.7h1.3M143.5 89.5h1.3M143.5 92.2h1.3M143.5 83.9h1.3" fill="none" stroke="#c90d0c" stroke-width=".68"/>
<path d="M242.8 106.5h.6v4.4h-.6z" fill-rule="evenodd" fill="#c90d0c"/>
<path d="M242.8 106.5h.6v4.4h-.6z" fill="none" stroke="#c90d0c" stroke-width=".21"/>
<path d="M241.7 106.5h.6v4.4h-.6z" fill-rule="evenodd" fill="#c90d0c"/>
<path d="M238.4 108.7h2.8M241.7 106.5h.6v4.4h-.6zM243.9 108.7h2.8v2.8" fill="none" stroke="#c90d0c" stroke-width=".21"/>
<path d="M245.3 111.5h2.7l-1.3 1.4z" fill="none" stroke="#c90d0c" stroke-width=".3"/>
<path d="M199.9 45.4v2.8h16.5" fill="none" stroke="#0dab76" stroke-width=".21"/>
<circle cx="199.9" cy="48.2" r=".55" fill="#0dab76"/>
<g fill="none" stroke="#0dab76" stroke-width=".21">
<path d="M45.8 42.7h-19.3v27.5M183.4 48.2h16.5M26.5 64.7h19.3M180.6 108.7h19.3"/>
<circle cx="199.9" cy="48.2" r=".55"/>
</g>
<circle cx="26.5" cy="64.7" r=".55" fill="#0dab76"/>
<g fill="none" stroke="#0dab76" stroke-width=".21">
<path d="M89.8 119.7h-8.3v5.5h19.3"/>
<circle cx="26.5" cy="64.7" r=".55"/>
</g>
<circle cx="81.5" cy="125.2" r=".55" fill="#0dab76"/>
<g fill="none" stroke="#0dab76" stroke-width=".21">
<path d="M210.9 37.2h5.5v2.7M150.3 86.7h19.3M81.5 158.2h19.3"/>
<circle cx="81.5" cy="125.2" r=".55"/>
</g>
<path d="M216.4 34.4v2.8" fill="none" stroke="#0dab76" stroke-width=".25"/>
<circle cx="216.4" cy="37.2" r=".55" fill="#0dab76"/>
<g fill="none" stroke="#0dab76" stroke-width=".21">
<path d="M224.7 108.7h13.7"/>
<circle cx="216.4" cy="37.2" r=".55"/>
</g>
<circle cx="232.9" cy="108.7" r=".55" fill="#0dab76"/>
<g fill="none" stroke="#0dab76" stroke-width=".21">
<path d="M98 119.7v8.3M89.8 128h11"/>
<circle cx="232.9" cy="108.7" r=".55"/>
</g>
<circle cx="98" cy="128" r=".55" fill="#0dab76"/>
<g fill="none" stroke="#0dab76" stroke-width=".21">
<path d="M100.8 31.7h8.3M109.1 23.4v11h-8.3M188.9 37.2h-5.5v2.7M92.5 155.5v5.5h8.3"/>
<circle cx="98" cy="128" r=".55"/>
</g>
<circle cx="109.1" cy="31.7" r=".55" fill="#0dab76"/>
<g fill="none" stroke="#0dab76" stroke-width=".21">
<path d="M100.8 39.9h11M100.8 42.7h8.3M100.8 53.7h24.8M150.3 83.9h5.5M180.6 100.5h19.3M180.6 103.2h19.3"/>
<circle cx="109.1" cy="31.7" r=".55"/>
</g>
<circle cx="122.8" cy="53.7" r=".55" fill="#0dab76"/>
<circle cx="122.8" cy="53.7" r=".55" fill="none" stroke="#0dab76" stroke-width=".21"/>
<circle cx="125.6" cy="53.7" r=".55" fill="#0dab76"/>
<g fill="none" stroke="#0dab76" stroke-width=".21">
<path d="M34.8 34.4h11M34.8 37.2h11M34.8 39.9h11M34.8 45.4h11M34.8 48.2h11M34.8 50.9h11M40.3 59.2h5.5M40.3 56.4h5.5M100.8 50.9h8.3M40.3 61.9h5.5M100.8 64.7h8.3M117.3 97.7v11h-22"/>
<path d="M150.3 92.2h5.5M150.3 89.5h5.5M40.3 111.5v2.7M45.8 111.5v2.7M51.3 111.5v2.7M106.3 100.5v2.7h-11M191.6 111.5h8.3M40.3 125.2v11h19.2M45.8 125.2v5.5h13.7M51.3 125.2h8.2M95.3 136.2h5.5M95.3 139h5.5"/>
<path d="M95.3 130.7h5.5M95.3 133.5h5.5M194.4 125.2h5.5M194.4 128h5.5M199.9 130.7v2.8h-2.8M224.7 125.2h5.5M224.7 128h5.5M224.7 122.5h5.5M95.3 141.7h5.5M92.5 163.7h8.3M92.5 166.5h8.3M92.5 169.2h8.3"/>
<path d="M92.5 172h8.3M92.5 174.8h8.3M92.5 177.5h8.3"/>
<circle cx="125.6" cy="53.7" r=".55"/>
</g>
<g font-size="5.8" fill="#c90d0c">
<text x="177.9" y="26.2">3V3</text>
<text x="202.9" y="140.3">promini</text>
</g>
<g font-size="4" fill="#c90d0c">
<text x="35.9" y="11.7">1</text>
<text x="81.5" y="11.7">2</text>
<text x="127.1" y="11.7">3</text>
<text x="172.8" y="11.7">4</text>
<text x="218.4" y="11.7">5</text>
<text x="264" y="11.7">6</text>
<text x="10.8" y="37">A</text>
<text x="288.7" y="37">A</text>
<text x="10.8" y="83.4">B</text>
<text x="288.7" y="83.4">B</text>
<text x="10.6" y="129.9">C</text>
<text x="288.6" y="129.9">C</text>
<text x="10.6" y="176.3">D</text>
<text x="288.6" y="176.3">D</text>
<text x="35.9" y="201.6">1</text>
<text x="81.5" y="201.6">2</text>
<text x="127.1" y="201.6">3</text>
<text x="172.8" y="201.6">4</text>
<text x="218.4" y="201.6">5</text>
<text x="264" y="201.6">6</text>
</g>
<text font-size="3.9" fill="#808080" x="139.3" y="100.5">BMP180</text>
<g font-size="3.9" fill="#c90d0c">
<text x="140.7" y="144.1" transform="rotate(-90 140.7 144.1)">ANTENNA</text>
<text x="140.7" y="177.2" transform="rotate(-90 140.7 177.2)">ANTENNA</text>
<text x="245.3" y="185.8">gateway_V2</text>
<text x="259.8" y="196.8">1/1</text>
</g>
<text font-size="3.6" x="7.9" y="206.9">26/04/2019 09:12 f=1.08 F:\Documents\MEGA\iut_courant\er2\2018-2019\banana pi\eagle\gateway_nrf24L01+\gateway_V2.sch (Sheet: 1/1)</text>
<text font-size="3.5" fill="#c90d0c" x="245.3" y="191.3">18/03/2019 22:30</text>
<g font-size="2.7" fill="#808080">
<text x="51.3" y="26.2">U$2</text>
<text x="110.7" y="24.4">5V_RASP</text>
<text x="191.6" y="33.7">7833L</text>
<text x="191.6" y="31">IC2</text>
<text x="215.3" y="30.6">3.3V</text>
<text x="124.5" y="38.8">3.3V</text>
<text x="184.5" y="42">C2</text>
<text x="217.5" y="42">C1</text>
<text x="124" y="52.3" transform="rotate(-90 124 52.3)">R6</text>
<text x="129.2" y="52.3" transform="rotate(-90 129.2 52.3)">10k</text>
<text x="197.8" y="54.4">GND</text>
<text x="116" y="61.9" transform="rotate(-90 116 61.9)">S1</text>
<text x="51.3" y="70.2">BPI_M2P_26PINS</text>
<text x="123.5" y="70.9">GND</text>
<text x="24.4" y="76.4">GND</text>
<text x="119" y="82.8">3.3V</text>
<text x="140.7" y="80.4">SV1</text>
<text x="105.2" y="85.6">3.3V</text>
<text x="44.7" y="91.1">3.3V</text>
<text x="167.6" y="92.9">GND</text>
<text x="104.7" y="99.1" transform="rotate(-90 104.7 99.1)">R1</text>
<text x="109.9" y="99.1" transform="rotate(-90 109.9 99.1)">10k</text>
<text x="115.7" y="96.4" transform="rotate(-90 115.7 96.4)">R2</text>
<text x="120.9" y="96.4" transform="rotate(-90 120.9 96.4)">10k</text>
<text x="202.6" y="96.9">U2</text>
<text x="231.8" y="104.9">3.3V</text>
<text x="240.7" y="107.1" transform="rotate(-90 240.7 107.1)">C4</text>
<text x="92.2" y="118.1" transform="rotate(-90 92.2 118.1)">C3</text>
<text x="178.6" y="114.9">GND</text>
<text x="244.6" y="114.9">GND</text>
<text x="38.7" y="123.9" transform="rotate(-90 38.7 123.9)">R3</text>
<text x="43.9" y="123.9" transform="rotate(-90 43.9 123.9)">220</text>
<text x="44.2" y="123.9" transform="rotate(-90 44.2 123.9)">R4</text>
<text x="49.4" y="123.9" transform="rotate(-90 49.4 123.9)">220</text>
<text x="49.7" y="123.9" transform="rotate(-90 49.7 123.9)">R5</text>
<text x="54.9" y="123.9" transform="rotate(-90 54.9 123.9)">220</text>
<text x="88.7" y="124.1">3.3V</text>
<text x="147.6" y="125.2">M1</text>
<text x="79.5" y="131.4">GND</text>
<text x="147.6" y="128">WIRELESS-NRF24L01</text>
<text x="191.2" y="131.8">220</text>
<text x="178.4" y="137.3">LED1</text>
<text x="192.3" y="137">R7</text>
<text x="202.6" y="136.2">ARDUINO_MINI</text>
<text x="175.8" y="139.7">GND</text>
<text x="91.4" y="151.6">3.3V</text>
<text x="147.6" y="161">WIRELESS-NRF24L01</text>
<text x="147.6" y="158.2">M2</text>
<text x="79.5" y="164.4">GND</text>
</g>
<g font-size="2.3" fill="#808080">
<text x="47.4" y="31.3">1</text>
<text x="47.4" y="34">3</text>
<text x="53.8" y="32.5">3.3V</text>
<text x="53.8" y="35.3">PA12/SDA-0</text>
<text x="89.9" y="32.5">5V</text>
<text x="89.9" y="35.3">5V</text>
<text x="97.8" y="31.3">2</text>
<text x="97.8" y="34">4</text>
<text x="47.4" y="36.8">5</text>
<text x="47.4" y="39.5">7</text>
<text x="53.8" y="38">PA11/SCL-0</text>
<text x="53.8" y="40.8">PA6</text>
<text x="75.3" y="40.8">UART3-TX/PA13</text>
<text x="87.5" y="38">GND</text>
<text x="97.8" y="36.8">14</text>
<text x="97.8" y="39.5">8</text>
<text x="189.9" y="36.8">3</text>
<text x="194.1" y="38">VI</text>
<text x="197.7" y="41.9">GND</text>
<text x="202.2" y="38">VO</text>
<text x="208.5" y="36.8">1</text>
<text x="46.1" y="47.8">13</text>
<text x="46.3" y="45">11</text>
<text x="47.4" y="42.3">6</text>
<text x="53.8" y="43.5">GND</text>
<text x="53.8" y="46.3">PA1/UART2-RX</text>
<text x="73.5" y="46.3">UART3-CTS/PA16</text>
<text x="74.4" y="43.5">UART3_RX/PA14</text>
<text x="97.8" y="42.3">10</text>
<text x="97.8" y="45">12</text>
<text x="97.8" y="47.8">20</text>
<text x="199.5" y="44.4" transform="rotate(-90 199.5 44.4)">2</text>
<text x="46.1" y="50.5">15</text>
<text x="46.1" y="53.3">17</text>
<text x="53.8" y="49">PA0/UART2-TX</text>
<text x="53.8" y="51.8">PA3/UART2-CTS</text>
<text x="73.5" y="51.8">UART3-RTS/PA15</text>
<text x="87.5" y="49">GND</text>
<text x="97.8" y="50.5">16</text>
<text x="97.8" y="53.3">18</text>
<text x="46.1" y="56.1">19</text>
<text x="46.1" y="58.8">21</text>
<text x="53.8" y="54.5">3.3V</text>
<text x="53.8" y="57.3">PC0/MOSI-0</text>
<text x="87.5" y="57.3">GND</text>
<text x="88.2" y="54.5">PC4</text>
<text x="97.8" y="56.1">25</text>
<text x="97.8" y="58.8">22</text>
<text x="122.4" y="56.1" transform="rotate(-90 122.4 56.1)">3</text>
<text x="125.2" y="56.1" transform="rotate(-90 125.2 56.1)">4</text>
<text x="46.1" y="61.6">23</text>
<text x="47.4" y="64.3">9</text>
<text x="53.8" y="60">PC1/MISO-0</text>
<text x="53.8" y="62.8">PC2/SCLK-0</text>
<text x="53.8" y="65.5">GND</text>
<text x="74.8" y="60">UART2-RTS/PA2</text>
<text x="82.2" y="62.8">CS-0/PC3</text>
<text x="88.2" y="65.5">PC7</text>
<text x="97.8" y="61.6">24</text>
<text x="97.8" y="64.3">26</text>
<text x="122.4" y="63.6" transform="rotate(-90 122.4 63.6)">1</text>
<text x="125.2" y="63.6" transform="rotate(-90 125.2 63.6)">2</text>
<text x="147.4" y="83.6">4</text>
<text x="147.4" y="89.1">2</text>
<text x="147.4" y="86.3">3</text>
<text x="147.4" y="91.8">1</text>
<text x="200.9" y="100.1">1</text>
<text x="205.2" y="101.3">TXO</text>
<text x="213.9" y="101.3">RAW</text>
<text x="222.3" y="100.1">24</text>
<text x="200.9" y="105.6">3</text>
<text x="200.9" y="102.8">2</text>
<text x="205.2" y="106.8">RST</text>
<text x="205.2" y="104.1">RXI</text>
<text x="214.2" y="104.1">GND</text>
<text x="214.7" y="106.8">RST</text>
<text x="222.3" y="102.8">23</text>
<text x="222.3" y="105.6">22</text>
<text x="200.9" y="111.1">5</text>
<text x="200.9" y="113.8">6</text>
<text x="200.9" y="108.3">4</text>
<text x="205.2" y="112.3">2</text>
<text x="205.2" y="109.6">GND</text>
<text x="214.4" y="109.6">VCC</text>
<text x="216.5" y="112.3">A3</text>
<text x="222.3" y="113.8">19</text>
<text x="222.3" y="111.1">20</text>
<text x="222.3" y="108.3">21</text>
<text x="200.9" y="116.6">7</text>
<text x="200.9" y="119.3">8</text>
<text x="205.2" y="115.1">3</text>
<text x="205.2" y="117.8">4</text>
<text x="216.5" y="117.8">A1</text>
<text x="216.5" y="115.1">A2</text>
<text x="222.3" y="119.3">17</text>
<text x="222.3" y="116.6">18</text>
<text x="102.5" y="124.8">1</text>
<text x="199.6" y="124.8">10</text>
<text x="200.9" y="122.1">9</text>
<text x="205.2" y="120.6">5</text>
<text x="205.2" y="123.3">6</text>
<text x="216.5" y="120.6">A0</text>
<text x="216.8" y="123.3">13</text>
<text x="222.3" y="124.8">15</text>
<text x="222.3" y="122.1">16</text>
<text x="102.5" y="127.6">2</text>
<text x="102.5" y="130.3">3</text>
<text x="108.8" y="126.1">GND</text>
<text x="108.8" y="128.8">VCC</text>
<text x="108.8" y="131.6">CE</text>
<text x="199.6" y="130.3">12</text>
<text x="199.8" y="127.6">11</text>
<text x="205.2" y="126.1">7</text>
<text x="205.2" y="128.8">8</text>
<text x="205.2" y="131.6">9</text>
<text x="216.8" y="131.6">10</text>
<text x="216.8" y="126.1">12</text>
<text x="216.9" y="128.8">11</text>
<text x="222.3" y="130.3">13</text>
<text x="222.3" y="127.6">14</text>
<text x="102.5" y="133.1">4</text>
<text x="102.5" y="135.9">5</text>
<text x="108.8" y="134.3">CSN</text>
<text x="108.8" y="137.1">SCK</text>
<text x="102.5" y="138.6">6</text>
<text x="102.5" y="141.4">7</text>
<text x="108.8" y="139.8">MOSI</text>
<text x="108.8" y="142.6">MISO</text>
<text x="102.5" y="144.1">8</text>
<text x="108.8" y="145.3">IRQ</text>
<text x="102.5" y="157.9">1</text>
<text x="102.5" y="160.6">2</text>
<text x="108.8" y="159.1">GND</text>
<text x="108.8" y="161.8">VCC</text>
<text x="102.5" y="163.4">3</text>
<text x="102.5" y="166.1">4</text>
<text x="108.8" y="164.6">CE</text>
<text x="108.8" y="167.3">CSN</text>
<text x="102.5" y="168.9">5</text>
<text x="102.5" y="171.6">6</text>
<text x="108.8" y="170.1">SCK</text>
<text x="108.8" y="172.9">MOSI</text>
<text x="102.5" y="174.4">7</text>
<text x="102.5" y="177.1">8</text>
<text x="108.8" y="175.6">MISO</text>
<text x="108.8" y="178.4">IRQ</text>
</g>
<g font-size="1.9" fill="#808080">
<text x="29.5" y="35.1">SDA</text>
<text x="26.6" y="40.6">GREEN</text>
<text x="29.7" y="37.8">SCL</text>
<text x="113.2" y="40.6">TX_BANA</text>
<text x="173.4" y="37.8">5V_RASP</text>
<text x="28.4" y="46.1">BLUE</text>
<text x="110.4" y="43.3">RX_BANA</text>
<text x="29.3" y="48.9">RED</text>
<text x="110.4" y="51.6">CE</text>
<text x="34.1" y="59.9">MISO</text>
<text x="34.1" y="57.1">MOSI</text>
<text x="35" y="62.6">SCK</text>
<text x="110.4" y="65.4">CS</text>
<text x="157.2" y="84.6">5V_RASP</text>
<text x="157.2" y="92.9">SDA</text>
<text x="157.2" y="90.1">SCL</text>
<text x="44.1" y="99.7" transform="rotate(-90 44.1 99.7)">D1</text>
<text x="170.3" y="101.1">RX_BANA</text>
<text x="90.2" y="103.9">SCL</text>
<text x="170.6" y="103.9">TX_BANA</text>
<text x="90" y="109.4">SDA</text>
<text x="186.9" y="112.1">IRQ</text>
<text x="60.9" y="125.9">BLUE</text>
<text x="189.3" y="125.9">CE1</text>
<text x="231.5" y="123.1">SCK1</text>
<text x="231.5" y="125.9">MISO1</text>
<text x="60.9" y="131.4">GREEN</text>
<text x="91.3" y="131.4">CE</text>
<text x="189.3" y="128.7">CS1</text>
<text x="231.5" y="128.7">MOSI1</text>
<text x="60.9" y="136.9">RED</text>
<text x="90" y="136.9">SCK</text>
<text x="91.3" y="134.2">CS</text>
<text x="89.1" y="142.4">MISO</text>
<text x="89.1" y="139.7">MOSI</text>
<text x="87.5" y="164.4">CE1</text>
<text x="87.5" y="167.2">CS1</text>
<text x="85.3" y="172.7">MOSI1</text>
<text x="86.2" y="169.9">SCK1</text>
<text x="85.3" y="175.4">MISO1</text>
<text x="87.8" y="178.2">IRQ</text>
</g>
<g font-size="1.2" fill="#c90d0c">
<text x="38.1" y="105.7" transform="rotate(-90 38.1 105.7)">RED</text>
<text x="43.6" y="105.7" transform="rotate(-90 43.6 105.7)">GREEN</text>
<text x="49.1" y="105.7" transform="rotate(-90 49.1 105.7)">BLUE</text>
</g>
</svg>
